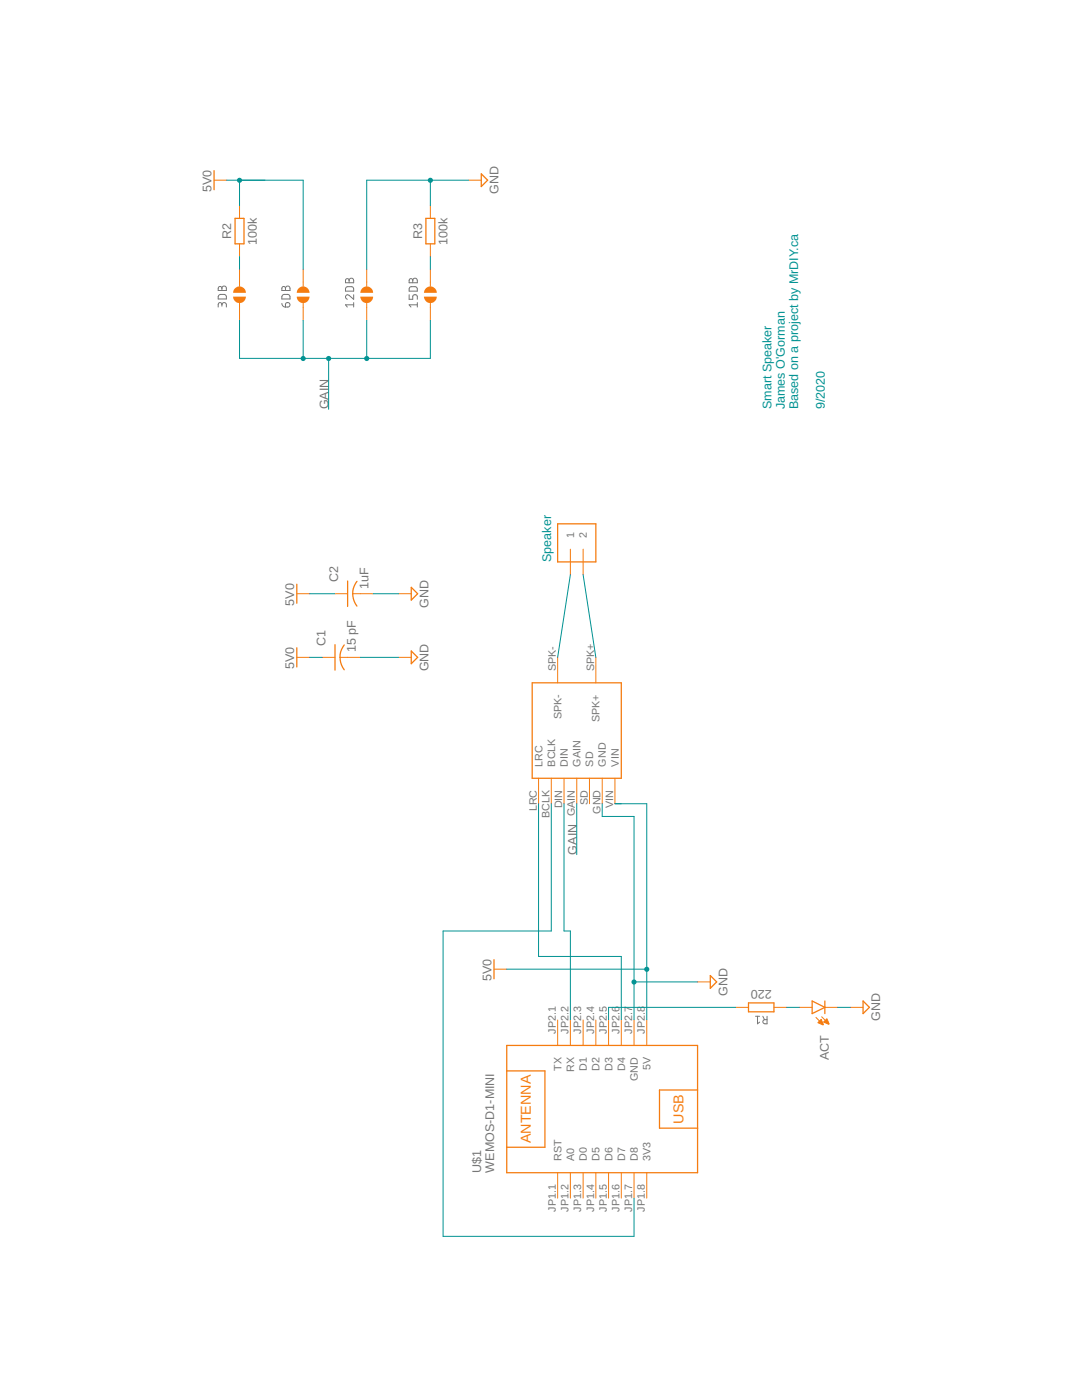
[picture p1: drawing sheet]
<svg xmlns="http://www.w3.org/2000/svg" width="216mm" height="279mm" viewBox="0 0 216 279" stroke-linecap="round" stroke-linejoin="round" font-family="sans-serif">
<g fill="none" stroke="#757575" stroke-width=".2">
<path d="M43.6 57.3l.4-.1 .3 .3a.44 .44 0 0 1 .4-.4 .44 .44 0 0 1 .5 .4v.5h-1.7zM43.7 58.9l.3-.1h.9l.2 .3 .1 .6h-1.7zM44.3 57.5v.5M56.3 57.3l.4-.1 .3 .3a.46 .46 0 0 1 .4-.4 .46 .46 0 0 1 .5 .4v.5h-1.7zM56.4 58.9l.1-.1a1.33 1.33 0 0 1 1.2 .1l.2 .8h-1.7zM57 57.5v.5M69 55.7l.4-.1 .3 .4a.46 .46 0 0 1 .4-.5 .46 .46 0 0 1 .5 .5v.4h-1.7zM69.1 57.3l1.2-.1 .2 .3 .1 .6h-1.7zM69.7 56v.4M70.6 58.8v.9l-.9-.8a.45 .45 0 0 0-.7 .2 .45 .45 0 0 0 .3 .6M81.6 58.8v.9h.8v-.5a.46 .46 0 0 1 .4-.4 .46 .46 0 0 1 .5 .4v.5M81.7 55.7l.4-.1 .3 .4a.46 .46 0 0 1 .4-.5 .46 .46 0 0 1 .5 .5v.4h-1.7z"/>
<path d="M81.8 57.3l1.2-.1 .2 .3 .1 .6h-1.7zM82.4 56v.4M44.3 60.8a.44 .44 0 0 1 .4-.4 .44 .44 0 0 1 .5 .4v.5M44.3 61.1v-.4a.37 .37 0 0 0-.4-.3 .37 .37 0 0 0-.4 .3v.6M56.2 60.6l.3 .6 .5 .1M57.1 60.5a.46 .46 0 0 1 .7 .1 .46 .46 0 0 1-.4 .7h-.4zM70.6 60.8h-1.7l.4 .5M70.6 60.4v.9M83.3 60.8h-1.7l.4 .5M83.3 60.4v.9M150.7 202.8h.9M151.2 202.8v1.5l.4-.3"/>
<path d="M152.2 202.8l.3 .7M153.1 202.8v1.5h-.5a.41 .41 0 0 1-.4-.4 .41 .41 0 0 1 .4-.4h.5"/>
</g>
<g fill="none" stroke="#f57c10" stroke-width=".2">
<path d="M42.7 36h2.6M93.5 36h2.5M47.8 41v2.6M47.8 48.7v2.5M85.9 41v2.6M85.9 48.7v2.5M98.6 193.4h2.5M139.2 196h2.5M111.3 203.6v5M113.8 203.6v5M116.4 203.6v5M118.9 203.6v5"/>
<path d="M121.4 203.6v5M124 203.6v5M126.5 203.6v5M129.1 203.6v5M146.8 201h2.6M154.4 201h2.6M159.5 201h2.6M162.8 203.1l1.4 1.3M164 202.9l1.4 1.4M164.6 201h2.5M169.7 201h2.5M111.3 234v5.1"/>
<path d="M113.8 234v5.1M116.4 234v5.1M118.9 234v5.1M121.4 234v5.1M124 234v5.1M126.5 234v5.1M129.1 234v5.1"/>
</g>
<g fill="none" stroke="#f57c10" stroke-width=".25">
<path d="M42.7 34.1v3.8M96 34.7l1.3 1.3-1.3 1.2zM46.9 43.6h1.8v5.1h-1.8zM85 43.6h1.8v5.1h-1.8zM98.6 191.5v3.8M141.7 194.7l1.3 1.3-1.3 1.2zM162.1 199.8l2.5 1.2-2.5 1.3zM164.6 199.8v2.5M172.2 199.8l1.3 1.2-1.3 1.3zM101.1 208.6h38.1v25.4h-38.1zM101.1 213.7h7.6v15.3h-7.6M139.2 217.5h-7.6v7.6h7.6"/>
<path d="M149.4 200.2h5v1.7h-5z"/>
</g>
<g fill="#f57c10" stroke="#f57c10" stroke-width=".2">
<path d="M163.9 203.4l.3 1.1-1-.4z" fill-rule="evenodd"/>
<path d="M165 203.3l.4 1.1-1.1-.4z" fill-rule="evenodd"/>
</g>
<g fill="#f57c10">
<path d="M46.9 57.5a1.27 1.27 0 0 1 1.4-.2 1.27 1.27 0 0 1 .8 1.1h-2.6l.1-.4z" fill-rule="evenodd"/>
<path d="M46.5 59.2h2.6a1.27 1.27 0 0 1-1.3 1.3 1.27 1.27 0 0 1-1.3-1.3z" fill-rule="evenodd"/>
</g>
<g fill="#f57c10">
<path d="M46.9 57.5l.6-.3 .9 .1a1.23 1.23 0 0 1 .7 1v.1h-2.6l.1-.4zM46.9 57.5l-.3 .5-.1 .4h2.6l-.2-.7-.5-.4-.9-.1z"/>
<path d="M46.5 59.2h2.6v.2a1.3 1.3 0 0 1-1.6 1.1l-.8-.6zM46.5 59.2l.1 .4 .3 .6 .9 .3 .8-.3 .5-.8v-.2z"/>
</g>
<path d="M47.8 53.7v3.5M47.8 60.5v3.4" fill="none" stroke="#f57c10" stroke-width=".2"/>
<g fill="#f57c10">
<path d="M59.6 57.5a1.27 1.27 0 0 1 1.4-.2 1.27 1.27 0 0 1 .8 1.1h-2.6l.1-.4z" fill-rule="evenodd"/>
<path d="M59.2 59.2h2.6a1.27 1.27 0 0 1-1.3 1.3 1.27 1.27 0 0 1-1.3-1.3z" fill-rule="evenodd"/>
</g>
<g fill="#f57c10">
<path d="M59.6 57.5l.6-.3 .9 .1 .4 .4 .3 .7h-2.6l.1-.4zM59.6 57.5l-.3 .5-.1 .4h2.6l-.3-.7-.4-.4-.9-.1z"/>
<path d="M59.2 59.2h2.6l-.1 .4-.4 .6a1.27 1.27 0 0 1-1.1 .3l-.8-.6zM59.2 59.2l.1 .4 .3 .6 .9 .3 .8-.3 .5-.8v-.2z"/>
</g>
<path d="M60.5 53.7v3.5M60.5 60.5v3.4" fill="none" stroke="#f57c10" stroke-width=".2"/>
<g fill="#f57c10">
<path d="M72.3 57.5a1.27 1.27 0 0 1 1.4-.2 1.27 1.27 0 0 1 .7 1.1h-2.5l.1-.4z" fill-rule="evenodd"/>
<path d="M71.9 59.2h2.5a1.27 1.27 0 0 1-1.2 1.3 1.27 1.27 0 0 1-1.3-1.3z" fill-rule="evenodd"/>
</g>
<g fill="#f57c10">
<path d="M72.3 57.5l.6-.3 .9 .1 .4 .4 .2 .7h-2.5l.1-.4zM72.3 57.5l-.3 .5-.1 .4h2.5l-.2-.7-.4-.4-.9-.1z"/>
<path d="M71.9 59.2h2.5v.2a1.3 1.3 0 0 1-1.5 1.1l-.8-.6zM71.9 59.2l.1 .4 .3 .6 .9 .3 .8-.3 .4-.8v-.2z"/>
</g>
<path d="M73.2 53.7v3.5M73.2 60.5v3.4" fill="none" stroke="#f57c10" stroke-width=".2"/>
<g fill="#f57c10">
<path d="M85 57.5a1.27 1.27 0 0 1 1.4-.2 1.27 1.27 0 0 1 .7 1.1h-2.5l.1-.4z" fill-rule="evenodd"/>
<path d="M84.6 59.2h2.5a1.27 1.27 0 0 1-1.2 1.3 1.27 1.27 0 0 1-1.3-1.3z" fill-rule="evenodd"/>
</g>
<g fill="#f57c10">
<path d="M85 57.5l.6-.3h.6l.7 .5 .2 .7h-2.5l.1-.4zM85 57.5l-.3 .5-.1 .4h2.5l-.2-.7-.7-.5h-.6z"/>
<path d="M84.6 59.2h2.5v.4l-.4 .6a1.21 1.21 0 0 1-1.1 .3l-.8-.6zM84.6 59.2l.1 .4 .3 .6 .9 .3 .8-.3 .4-.8v-.2z"/>
</g>
<g fill="none" stroke="#f57c10" stroke-width=".2">
<path d="M85.9 53.7v3.5M85.9 60.5v3.4M59.2 118.5h2.6M66.8 118.5h2.6M70.4 118.5h4M79.5 118.5h2.6M113.8 109.6v5.1M116.4 109.6v5.1M59.2 131.2h2.6M64.3 131.2h2.5M67.8 131.2h4.1M79.5 131.2h2.6"/>
<path d="M111.3 131.2v5.1M118.9 131.2v5.1M107.5 155.3v5.1M110 155.3v5.1M112.5 155.3v5.1M115.1 155.3v5.1M117.6 155.3v5.1M120.2 155.3v5.1M122.7 155.3v5.1"/>
</g>
<path d="M59.2 116.6v3.8M69.4 116v5M71.2 116a4 4 0 0 0 0 5M82.1 117.2l1.2 1.3-1.2 1.3zM111.3 104.5h7.6v7.6h-7.6zM59.2 129.3v3.8M66.8 128.7v5M68.7 128.7a4 4 0 0 0 0 5M82.1 129.9l1.2 1.3-1.2 1.3zM106.2 136.3h17.8v19h-17.8z" fill="none" stroke="#f57c10" stroke-width=".25"/>
<path d="M47.8 63.9v7.6h17.8v10.2M60.5 63.9v7.6M110 160.4v25.4h-21.6v60.9h38.1v-7.6" fill="none" stroke="#009292" stroke-width=".2"/>
<circle cx="60.5" cy="71.5" r=".51" fill="#009292"/>
<path d="M60 71.5a.51 .51 0 0 1 1 0 .51 .51 0 0 1-1 0zM60 71.5a.51 .51 0 0 0 1 0 .51 .51 0 0 0-1 0z" fill="#009292"/>
<path d="M85.9 63.9v7.6h-12.7" fill="none" stroke="#009292" stroke-width=".2"/>
<circle cx="65.6" cy="71.5" r=".51" fill="#009292"/>
<path d="M65.1 71.5a.51 .51 0 0 1 1 0 .51 .51 0 0 1-1 0zM65.1 71.5a.51 .51 0 0 0 1 0 .51 .51 0 0 0-1 0z" fill="#009292"/>
<path d="M73.2 63.9v7.6h-7.6" fill="none" stroke="#009292" stroke-width=".2"/>
<circle cx="73.2" cy="71.5" r=".51" fill="#009292"/>
<path d="M72.7 71.5a.51 .51 0 0 1 1 0 .51 .51 0 0 1-1 0zM72.7 71.5a.51 .51 0 0 0 1 0 .51 .51 0 0 0-1 0z" fill="#009292"/>
<path d="M115.1 160.4v10.2M139.2 196h-12.7v7.6" fill="none" stroke="#009292" stroke-width=".2"/>
<circle cx="126.5" cy="196" r=".51" fill="#009292"/>
<path d="M126 196a.51 .51 0 0 1 1 0 .51 .51 0 0 1-1 0zM126 196a.51 .51 0 0 0 1 0 .51 .51 0 0 0-1 0z" fill="#009292"/>
<path d="M85.9 36v5M93.5 36h-20.3v17.7M120.2 160.4v2.5h6.3v33.1M167.1 201h2.6" fill="none" stroke="#009292" stroke-width=".2"/>
<circle cx="85.9" cy="36" r=".51" fill="#009292"/>
<path d="M85.4 36a.51 .51 0 0 1 1 0 .51 .51 0 0 1-1 0zM85.4 36a.51 .51 0 0 0 1 0 .51 .51 0 0 0-1 0z" fill="#009292"/>
<path d="M74.4 118.5h5.1M71.9 131.2h7.6M101.1 193.4h28v10.2M157 201h2.5" fill="none" stroke="#009292" stroke-width=".2"/>
<circle cx="129.1" cy="193.4" r=".51" fill="#009292"/>
<path d="M128.5 193.4a.55 .55 0 0 1 1.1 0 .55 .55 0 0 1-1.1 0zM128.5 193.4a.55 .55 0 0 0 1.1 0 .55 .55 0 0 0-1.1 0z" fill="#009292"/>
<path d="M45.3 36h7.6M47.8 36v5M122.7 160.4h6.4v33" fill="none" stroke="#009292" stroke-width=".2"/>
<circle cx="47.8" cy="36" r=".51" fill="#009292"/>
<path d="M47.3 36a.51 .51 0 0 1 1 0 .51 .51 0 0 1-1 0zM47.3 36a.51 .51 0 0 0 1 0 .51 .51 0 0 0-1 0z" fill="#009292"/>
<path d="M47.8 36h12.7v17.7M47.8 51.2v2.5M85.9 51.2v2.5M61.8 118.5h5M113.8 114.7l-2.5 16.5M116.4 114.7l2.5 16.5M61.8 131.2h2.5M107.5 160.4v30.5h16.5v12.7M112.5 160.4v25.4h1.3v17.8M146.8 201h-25.4v2.6" fill="none" stroke="#009292" stroke-width=".2"/>
<g font-size="2.9" fill="#f57c10">
<text x="136.4" y="224.3" transform="rotate(-90 136.4 224.3)">USB</text>
<text x="105.9" y="228.1" transform="rotate(-90 105.9 228.1)">ANTENNA</text>
</g>
<g font-size="2.5" fill="#757575">
<text x="42.2" y="38.3" transform="rotate(-90 42.2 38.3)">5V0</text>
<text x="99.5" y="38.7" transform="rotate(-90 99.5 38.7)">GND</text>
<text x="46.1" y="47.7" transform="rotate(-90 46.1 47.7)">R2</text>
<text x="84.2" y="47.7" transform="rotate(-90 84.2 47.7)">R3</text>
<text x="51.2" y="48.8" transform="rotate(-90 51.2 48.8)">100k</text>
<text x="89.3" y="48.8" transform="rotate(-90 89.3 48.8)">100k</text>
<text x="65.6" y="81.7" transform="rotate(-90 65.6 81.7)">GAIN</text>
<text x="67.5" y="116.2" transform="rotate(-90 67.5 116.2)">C2</text>
<text x="73.6" y="117.5" transform="rotate(-90 73.6 117.5)">1uF</text>
<text x="58.7" y="120.8" transform="rotate(-90 58.7 120.8)">5V0</text>
<text x="85.5" y="121.3" transform="rotate(-90 85.5 121.3)">GND</text>
<text x="64.9" y="128.9" transform="rotate(-90 64.9 128.9)">C1</text>
<text x="71" y="130.2" transform="rotate(-90 71 130.2)">15 pF</text>
<text x="58.7" y="133.5" transform="rotate(-90 58.7 133.5)">5V0</text>
<text x="85.5" y="134" transform="rotate(-90 85.5 134)">GND</text>
<text x="115.1" y="170.6" transform="rotate(-90 115.1 170.6)">GAIN</text>
<text x="98.1" y="195.8" transform="rotate(-90 98.1 195.8)">5V0</text>
<text x="154" y="197.6" transform="rotate(-180 154 197.6)">220</text>
<text x="145.2" y="198.7" transform="rotate(-90 145.2 198.7)">GND</text>
<text x="175.6" y="203.8" transform="rotate(-90 175.6 203.8)">GND</text>
<text x="165.4" y="211.6" transform="rotate(-90 165.4 211.6)">ACT</text>
<text x="96" y="234" transform="rotate(-90 96 234)">U$1</text>
<text x="98.6" y="234" transform="rotate(-90 98.6 234)">WEMOS-D1-MINI</text>
</g>
<g font-size="2.5" fill="#009292">
<text x="153.9" y="81.7" transform="rotate(-90 153.9 81.7)">Smart Speaker</text>
<text x="156.6" y="81.7" transform="rotate(-90 156.6 81.7)">James O'Gorman</text>
<text x="159.3" y="81.7" transform="rotate(-90 159.3 81.7)">Based on a project by MrDIY.ca</text>
<text x="164.6" y="81.7" transform="rotate(-90 164.6 81.7)">9/2020</text>
<text x="110" y="112.2" transform="rotate(-90 110 112.2)">Speaker</text>
</g>
<g font-size="2.1" fill="#757575">
<text x="114.6" y="107.3" transform="rotate(-90 114.6 107.3)">1</text>
<text x="117.1" y="107.3" transform="rotate(-90 117.1 107.3)">2</text>
<text x="110.9" y="133.9" transform="rotate(-90 110.9 133.9)">SPK-</text>
<text x="118.5" y="133.9" transform="rotate(-90 118.5 133.9)">SPK+</text>
<text x="112" y="143.6" transform="rotate(-90 112 143.6)">SPK-</text>
<text x="119.7" y="144.1" transform="rotate(-90 119.7 144.1)">SPK+</text>
<text x="108.2" y="153" transform="rotate(-90 108.2 153)">LRC</text>
<text x="110.8" y="153" transform="rotate(-90 110.8 153)">BCLK</text>
<text x="113.3" y="153" transform="rotate(-90 113.3 153)">DIN</text>
<text x="115.8" y="153" transform="rotate(-90 115.8 153)">GAIN</text>
<text x="118.4" y="153" transform="rotate(-90 118.4 153)">SD</text>
<text x="120.9" y="153" transform="rotate(-90 120.9 153)">GND</text>
<text x="123.5" y="153" transform="rotate(-90 123.5 153)">VIN</text>
<text x="107.1" y="161.9" transform="rotate(-90 107.1 161.9)">LRC</text>
<text x="112.2" y="161.3" transform="rotate(-90 112.2 161.3)">DIN</text>
<text x="117.3" y="160.6" transform="rotate(-90 117.3 160.6)">SD</text>
<text x="122.3" y="161.2" transform="rotate(-90 122.3 161.2)">VIN</text>
<text x="109.6" y="163.2" transform="rotate(-90 109.6 163.2)">BCLK</text>
<text x="114.7" y="162.9" transform="rotate(-90 114.7 162.9)">GAIN</text>
<text x="119.8" y="162.4" transform="rotate(-90 119.8 162.4)">GND</text>
<text x="110.9" y="206.3" transform="rotate(-90 110.9 206.3)">JP2.1</text>
<text x="113.5" y="206.3" transform="rotate(-90 113.5 206.3)">JP2.2</text>
<text x="116" y="206.3" transform="rotate(-90 116 206.3)">JP2.3</text>
<text x="118.5" y="206.3" transform="rotate(-90 118.5 206.3)">JP2.4</text>
<text x="121.1" y="206.3" transform="rotate(-90 121.1 206.3)">JP2.5</text>
<text x="123.6" y="206.3" transform="rotate(-90 123.6 206.3)">JP2.6</text>
<text x="126.2" y="206.3" transform="rotate(-90 126.2 206.3)">JP2.7</text>
<text x="128.7" y="206.3" transform="rotate(-90 128.7 206.3)">JP2.8</text>
<text x="112" y="213.7" transform="rotate(-90 112 213.7)">TX</text>
<text x="114.6" y="213.9" transform="rotate(-90 114.6 213.9)">RX</text>
<text x="117.1" y="213.7" transform="rotate(-90 117.1 213.7)">D1</text>
<text x="119.7" y="213.7" transform="rotate(-90 119.7 213.7)">D2</text>
<text x="122.2" y="213.7" transform="rotate(-90 122.2 213.7)">D3</text>
<text x="124.7" y="213.7" transform="rotate(-90 124.7 213.7)">D4</text>
<text x="127.3" y="215.7" transform="rotate(-90 127.3 215.7)">GND</text>
<text x="129.8" y="213.6" transform="rotate(-90 129.8 213.6)">5V</text>
<text x="112" y="231.7" transform="rotate(-90 112 231.7)">RST</text>
<text x="114.6" y="231.7" transform="rotate(-90 114.6 231.7)">A0</text>
<text x="117.1" y="231.7" transform="rotate(-90 117.1 231.7)">D0</text>
<text x="119.6" y="231.7" transform="rotate(-90 119.6 231.7)">D5</text>
<text x="122.2" y="231.7" transform="rotate(-90 122.2 231.7)">D6</text>
<text x="124.7" y="231.7" transform="rotate(-90 124.7 231.7)">D7</text>
<text x="127.3" y="231.7" transform="rotate(-90 127.3 231.7)">D8</text>
<text x="129.8" y="231.7" transform="rotate(-90 129.8 231.7)">3V3</text>
<text x="110.9" y="241.8" transform="rotate(-90 110.9 241.8)">JP1.1</text>
<text x="113.5" y="241.8" transform="rotate(-90 113.5 241.8)">JP1.2</text>
<text x="116" y="241.8" transform="rotate(-90 116 241.8)">JP1.3</text>
<text x="118.5" y="241.8" transform="rotate(-90 118.5 241.8)">JP1.4</text>
<text x="121.1" y="241.8" transform="rotate(-90 121.1 241.8)">JP1.5</text>
<text x="123.6" y="241.8" transform="rotate(-90 123.6 241.8)">JP1.6</text>
<text x="126.2" y="241.8" transform="rotate(-90 126.2 241.8)">JP1.7</text>
<text x="128.7" y="241.8" transform="rotate(-90 128.7 241.8)">JP1.8</text>
</g>
</svg>
